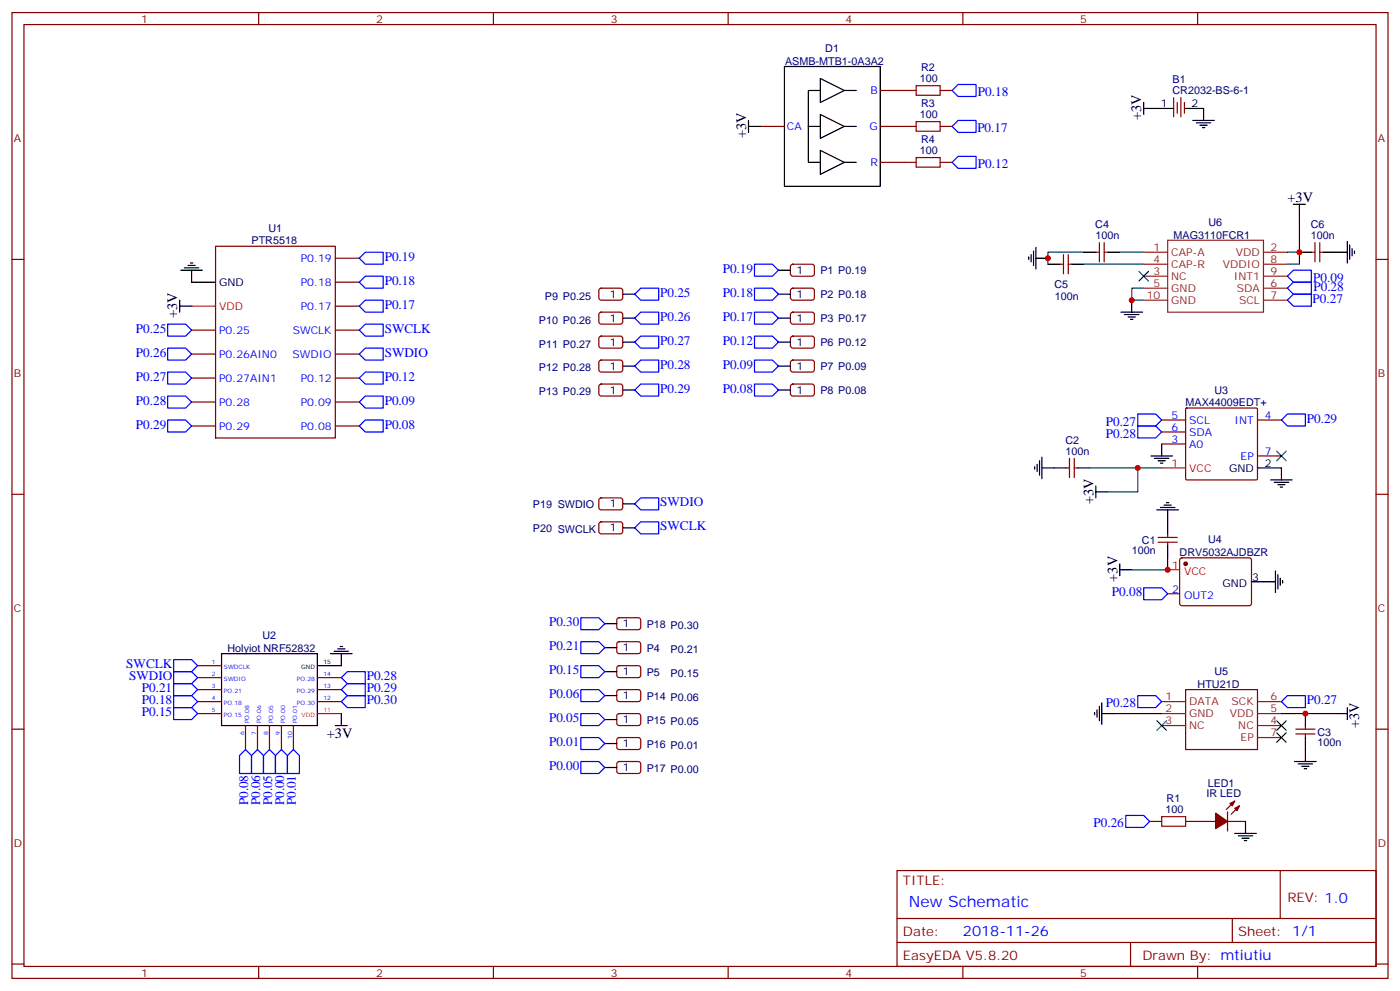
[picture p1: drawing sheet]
<svg xmlns="http://www.w3.org/2000/svg" width="412mm" height="292mm" viewBox="0 0 412 292" stroke-linecap="round" stroke-linejoin="round" font-family="sans-serif">
<g fill="none" stroke="#870000" stroke-width=".35">
<path d="M3.5 3.7h405.4v284.3h-405.4zM7.1 7.2h398.2v277.3h-398.2zM76.2 3.7v3.5M145.3 3.7v3.5M214.5 3.7v3.5M283.6 3.7v3.5M352.8 3.7v3.5M224 37.2h7.1M259.3 37.2h10.6M259.3 26.6h10.6M276.9 37.2h3.6M276.9 26.6h3.6"/>
<path d="M345.7 28.8v5.6M346.8 30.2v3.1M347.8 28.8v5.6M348.9 30.2v3.1M259.3 47.8h10.6M276.9 47.8h3.6M3.5 76.4h3.6M63.5 72.5h35.3v56.4h-35.3zM98.8 76h7M233.1 78l.4-.2h6l.4 .7-.1 2.4-.6 .4-5.9-.1-.5-.6v-2.1zM312.2 77.8h1.1M313.3 75v5.6"/>
<path d="M314.7 75v5.6M314.7 77.8h1M322.8 74.3h1M323.8 71.4v5.7M325.3 71.4v5.7M325.3 74.3h1M386.3 74.3h1M387.3 71.4v5.7M388.8 74.3h1M388.8 71.4v5.7M405.3 76.4h3.6M56.4 97.2h7.1"/>
<path d="M98.8 97.2h7M98.8 90.1h7M98.8 83.1h7M176.6 85l.5-.2 5.9 .1 .4 .6v2.4l-.7 .5-5.9-.1-.4-.6v-2.2zM176.6 92.1l.5-.2 5.9 .1 .4 .6v2.4l-.7 .4h-5.9l-.4-.7v-2.1zM176.6 99.2l.5-.2h5.9l.4 .7v2.4l-.7 .4-5.9-.1-.4-.6v-2.1zM233.1 85l.4-.2 6 .1 .4 .6-.1 2.4-.6 .5-5.9-.1-.5-.6v-2.2zM233.1 92.1l.4-.2 6 .1 .4 .6-.1 2.4-.6 .4h-5.9l-.5-.7v-2.1zM233.1 99.2l.4-.2h6l.4 .7-.1 2.4-.6 .4-5.9-.1-.5-.6v-2.1zM56.4 104.2h7.1M56.4 111.3h7.1M56.4 118.4h7.1"/>
<path d="M98.8 104.2h7M98.8 111.3h7M98.8 118.4h7M176.6 106.2l.5-.2 5.9 .1 .4 .6v2.4l-.7 .4h-5.9l-.4-.7v-2.1zM176.6 113.3l.5-.2h5.9l.4 .7v2.4l-.7 .4-5.9-.1-.4-.6v-2.1zM233.1 106.2l.4-.2 6 .1 .4 .6-.1 2.4-.6 .4h-5.9l-.5-.7v-2.1zM233.1 113.3l.4-.2h6l.4 .7-.1 2.4-.6 .4-5.9-.1-.5-.6v-2.1zM56.4 125.4h7.1M98.8 125.4h7M314 137.8h1M315 134.9v5.7M316.4 134.9v5.7"/>
<path d="M316.4 137.8h1.1M342.2 130.7h7M342.2 123.6h7M342.2 127.2h7M349.3 120.3l.3-.2 20.6 .1 .2 .3v20.6l-.3 .2-20.7-.1-.2-.3zM370.4 123.6h7.1M370.4 134.2h7.1M3.5 145.5h3.6M176.6 146.8l.5-.2h5.9l.4 .7v2.4l-.7 .4-5.9-.1-.4-.6v-2.1zM176.6 153.8l.5-.2 5.9 .1 .4 .6v2.4l-.7 .5-5.9-.1-.4-.6v-2.2zM341.1 158.2h5.7M341.1 159.6h5.7"/>
<path d="M344 157.2v1M344 159.6v1.1M405.3 145.5h3.6M344 174.8h3.5M347.7 164.4l.5-.2 20 .1 .5 .6-.1 13-.7 .4h-20l-.4-.7v-12.7zM58.2 196h7.1M58.2 199.5h7.1M93.5 199.5h7M181.9 189.1l.5-.2 5.9 .1 .4 .6v2.4l-.7 .4h-5.9l-.4-.7v-2.1zM181.9 196.2l.5-.2h5.9l.4 .7v2.4l-.7 .4-5.9-.1-.4-.6v-2.1zM181.9 182.1l.5-.2h5.9l.4 .7v2.4l-.7 .4-5.9-.1-.4-.6v-2.1zM3.5 214.7h3.6"/>
<path d="M58.2 203h7.1M58.2 206.6h7.1M58.2 210.1h7.1M72.3 213.6v7.1M75.8 213.6v7.1M79.4 213.6v7.1M82.9 213.6v7.1M86.4 213.6v7.1M93.5 203h7M93.5 206.6h7M181.9 203.2l.5-.2 5.9 .1 .4 .6v2.4l-.7 .5-5.9-.1-.4-.7v-2.1zM181.9 210.3l.5-.2h5.9l.4 .7v2.4l-.7 .4-5.9-.1-.4-.6v-2.1z"/>
<path d="M181.9 217.3l.5-.2 5.9 .1 .4 .6v2.4l-.7 .5-5.9-.1-.4-.6v-2.2zM349.2 203h21.2v17.7h-21.2zM381.7 214.7h5.6M381.7 216.1h5.6M384.5 213.6v1.1M384.5 216.1v1M405.3 214.7h3.6M181.9 224.4l.5-.2h5.9l.4 .7v2.4l-.7 .4h-5.9l-.4-.7v-2.1zM361.6 239v5.7M363.7 235.8l-2.5 2.5M365.1 237.2l-2.4 2.5M264.2 256.3h141.1v28.2h-141.1z"/>
<path d="M338.7 241.8h3.5M349.2 241.8h8.9M361.6 241.8h5.3M377.1 256.3v14.1M264.2 270.4h141.1M264.2 277.5h141.1M333 277.5v7M363 270.4v7.1M3.5 283.8h3.6M76.2 284.5v3.5M145.3 284.5v3.5M214.5 284.5v3.5"/>
<path d="M283.6 284.5v3.5M352.8 284.5v3.5M405.3 283.8h3.6"/>
</g>
<g fill="none" stroke="#000" stroke-width=".35">
<path d="M231.1 19.6h28.2v35.3h-28.2zM220.5 37.2h3.5M220.5 35.5v3.5M238.1 37.2v10.6h3.6M238.1 37.2h3.6M241.7 23.1l7 3.5-7 3.6zM241.7 33.7l7 3.5-7 3.5zM241.7 26.6h-3.6v10.6M248.7 37.2h3.5M248.7 26.6h3.5M336.9 31.9h8.8M336.9 30.2v3.5"/>
<path d="M349.2 31.9h5.3v3.6M351.4 35.5h6.3M352.4 36.2h4.3M353.5 36.9h2.1M354.2 37.6h.7M241.7 44.3l7 3.5-7 3.5zM248.7 47.8h3.5M53.3 79.6h6.3M54.3 78.8h4.3M55.4 78.1h2.1M56.1 77.4h.7M56.4 79.6v3.5h7.1"/>
<path d="M229.3 79.6h3.5M303 75.7v.7M303.7 75v2.1M304.4 73.9v4.2M305.2 76h3.5M305.2 72.8v6.4M308.7 77.8h3.5M315.7 77.8h3.6M319.3 74.3h3.5M326.3 74.3h3.5M381 60.1h3.5M382.8 74.3h3.5"/>
<path d="M382.8 60.1v3.6M389.8 74.3h7.1M396.9 71.1v6.3M397.6 72.1v4.3M398.3 73.2v2.1M399 73.9v.7M52.9 90.1h3.5M52.9 88.4v3.5M183.4 86.6h3.6M183.4 93.7h3.6M229.3 86.6h3.5M229.3 93.7h3.5"/>
<path d="M330.2 91.9h6.3M331.3 92.6h4.2M332.3 93.3h2.1M333 94h.7M333.4 88.4v3.5M183.4 100.7h3.6M183.4 107.8h3.6M183.4 114.8h3.6M229.3 100.7h3.5M229.3 107.8h3.5M229.3 114.8h3.5M304.8 137.4v.7"/>
<path d="M305.5 136.7v2.1M306.2 135.6v4.3M306.9 137.8h7.1M306.9 134.6v6.3M317.5 137.8h3.5M339 134.2h6.4M340.1 134.9h4.2M341.1 135.6h2.2M341.8 136.3h.7M342.2 130.7v3.5M370.4 137.8h7.1v3.5M183.4 148.3h3.6"/>
<path d="M183.4 155.4h3.6M322.8 144.8h3.5M322.8 143.1v3.5M340.8 150.1h6.3M341.8 149.4h4.3M342.9 148.7h2.1M343.6 148h.7M344 150.1v7.1M374.3 141.3h6.3M375.4 142h4.2M376.4 142.7h2.1M377.1 143.4h.7"/>
<path d="M329.8 167.7h3.6M329.8 166v3.5M344 160.7v3.5M368.7 171.3h7M375.7 168.1v6.3M376.4 169.2v4.2M377.1 170.2v2.1M377.8 170.9v.7M65.3 192.4h28.2v21.2h-28.2zM97.4 192.4h6.3M98.4 191.7h4.3M99.5 191h2.1"/>
<path d="M100.2 190.3h.7M100.5 192.4v3.6h-7M178.2 190.7h3.5M178.2 197.7h3.5M178.2 183.6h3.5M98.8 213.6h3.5M100.5 210.1v3.5M178.2 204.8h3.5M178.2 211.8h3.5M178.2 218.9h3.5M322.4 209.7v.7M323.1 209v2.1"/>
<path d="M323.8 208v4.2M324.6 210.1h3.5M324.6 206.9v6.4M384.5 210.1v3.5M384.5 217.1v7.1M393.3 210.1h3.6M396.9 208.3v3.5M178.2 226h3.5M381.4 224.2h6.3M382.4 224.9h4.2M383.5 225.6h2.1M384.2 226.3h.7"/>
<path d="M363.7 245.4h6.4M364.8 246.1h4.2M365.8 246.8h2.1M366.5 247.5h.7M366.9 241.8v3.6"/>
</g>
<path d="M56.4 90.1h7.1M342.2 137.8h7M344 167.7h3.5M93.5 210.1h7" fill="none" stroke="#f00" stroke-width=".35"/>
<g fill="#870000" stroke="#870000" stroke-width=".35">
<path d="M363.7 237.9l1.4-.7-.7 1.5z"/>
<path d="M362.3 236.5l1.4-.7-.7 1.4z"/>
<path d="M358.1 239.4l3.5 2.4-3.5 2.1z"/>
<circle cx="349.2" cy="166" r=".53"/>
</g>
<g fill="none" stroke="#8c2424" stroke-width=".35">
<path d="M336.9 74.3h7.1M336.9 77.8h7.1M344 70.7h28.2v21.2h-28.2zM372.2 74.3h7M372.2 77.8h7M336.9 84.8h7.1M336.9 88.4h7.1M336.9 81.3h7.1M372.2 84.8h7M372.2 88.4h7M372.2 81.3h7M342.2 206.6h7"/>
<path d="M342.2 210.1h7M342.2 213.6h7M370.4 206.6h7.1M370.4 210.1h7.1M370.4 217.1h7.1M370.4 213.6h7.1"/>
</g>
<path d="M269.9 25.2h7v2.8h-7zM269.9 35.8h7v2.8h-7zM269.9 46.4h7v2.8h-7zM342.2 240.4h7v2.8h-7z" fill="none" stroke="#a10000" stroke-width=".35"/>
<g fill="none" stroke="#00f" stroke-width=".35">
<path d="M282.2 24.9h5.3v3.5h-5.3l-1.7-1.8zM282.2 35.5h5.3v3.5h-5.3l-1.7-1.8zM282.2 46h5.3v3.6h-5.3l-1.7-1.8zM105.8 76l1.8-1.7h5.3v3.5h-5.3zM222.2 77.8h5.3l1.8 1.8-1.8 1.7h-5.3zM381 79.6h5.3v3.5h-5.3l-1.8-1.8zM49.4 95.4h5.3l1.7 1.8-1.7 1.8h-5.3zM105.8 83.1l1.8-1.8h5.3v3.5h-5.3zM105.8 90.1l1.8-1.7h5.3v3.5h-5.3zM105.8 97.2l1.8-1.8h5.3v3.6h-5.3zM187 86.6l1.7-1.8h5.3v3.6h-5.3zM187 93.7l1.7-1.8h5.3v3.5h-5.3z"/>
<path d="M222.2 84.8h5.3l1.8 1.8-1.8 1.8h-5.3zM222.2 91.9h5.3l1.8 1.8-1.8 1.7h-5.3zM222.2 99h5.3l1.8 1.7-1.8 1.8h-5.3zM379.2 84.8l1.8-1.7h5.3v3.5h-5.3zM381 86.6h5.3v3.5h-5.3l-1.8-1.7zM49.4 102.5h5.3l1.7 1.7-1.7 1.8h-5.3zM49.4 109.5h5.3l1.7 1.8-1.7 1.8h-5.3zM49.4 116.6h5.3l1.7 1.8-1.7 1.7h-5.3zM105.8 111.3l1.8-1.8h5.3v3.6h-5.3zM105.8 118.4l1.8-1.8h5.3v3.5h-5.3zM105.8 104.2l1.8-1.7h5.3v3.5h-5.3zM187 100.7l1.7-1.7h5.3v3.5h-5.3z"/>
<path d="M187 107.8l1.7-1.8h5.3v3.5h-5.3zM188.7 113.1h5.3v3.5h-5.3l-1.7-1.8zM222.2 106h5.3l1.8 1.8-1.8 1.7h-5.3zM222.2 113.1h5.3l1.8 1.7-1.8 1.8h-5.3zM49.4 123.6h5.3l1.7 1.8-1.7 1.8h-5.3zM105.8 125.4l1.8-1.8h5.3v3.6h-5.3zM335.1 121.9h5.3l1.8 1.7-1.8 1.8h-5.3zM335.1 125.4h5.3l1.8 1.8-1.8 1.7h-5.3zM377.5 123.6l1.7-1.7h5.3v3.5h-5.3zM187 148.3l1.7-1.7h5.3v3.5h-5.3zM187 155.4l1.7-1.8h5.3v3.6h-5.3zM336.9 173h5.3l1.8 1.8-1.8 1.8h-5.3z"/>
<path d="M51.2 194.2h5.2l1.8 1.8-1.8 1.7h-5.2zM51.2 197.7h5.2l1.8 1.8-1.8 1.8h-5.2zM102.3 197.7h5.3v3.6h-5.3l-1.8-1.8zM171.1 188.9h5.3l1.8 1.8-1.8 1.7h-5.3zM171.1 196h5.3l1.8 1.7-1.8 1.8h-5.3zM171.1 181.9h5.3l1.8 1.7-1.8 1.8h-5.3zM51.2 204.8h5.2l1.8 1.8-1.8 1.7h-5.2zM51.2 208.3h5.2l1.8 1.8-1.8 1.7h-5.2zM51.2 201.3h5.2l1.8 1.7-1.8 1.8h-5.2zM100.5 203l1.8-1.7h5.3v3.5h-5.3zM100.5 206.6l1.8-1.8h5.3v3.5h-5.3zM171.1 203h5.3l1.8 1.8-1.8 1.8h-5.3z"/>
<path d="M171.1 210.1h5.3l1.8 1.7-1.8 1.8h-5.3zM171.1 217.1h5.3l1.8 1.8-1.8 1.8h-5.3zM335.1 204.8h5.3l1.8 1.8-1.8 1.7h-5.3zM377.5 206.6l1.7-1.8h5.3v3.5h-5.3zM70.6 222.4l1.7-1.7 1.8 1.7v5.3h-3.5zM74.1 222.4l1.7-1.7 1.8 1.7v5.3h-3.5zM77.6 222.4l1.8-1.7 1.7 1.7v5.3h-3.5zM81.1 222.4l1.8-1.7 1.8 1.7v5.3h-3.6zM84.7 222.4l1.7-1.7 1.8 1.7v5.3h-3.5zM171.1 224.2h5.3l1.8 1.8-1.8 1.7h-5.3zM331.6 240.1h5.3l1.8 1.7-1.8 1.8h-5.3z"/>
</g>
<path d="M319.3 74.3h-10.6v3.5M319.3 77.8h17.6M329.8 74.3h7.1M379.2 74.3h3.6v3.5h-3.6M382.8 63.7v10.6M336.9 84.8h-3.5v3.6h3.5M321 137.8h21.2M335.1 137.8v7h-8.8M344 164.2v3.5h-10.6M328.1 210.1h14.1M377.5 210.1h15.8" fill="none" stroke="#008700" stroke-width=".35"/>
<g fill="#c00">
<circle cx="335.1" cy="137.8" r=".88"/>
<circle cx="344" cy="167.7" r=".88"/>
<circle cx="384.5" cy="210.1" r=".88"/>
<circle cx="333.4" cy="88.4" r=".88"/>
<circle cx="308.7" cy="76" r=".88"/>
<circle cx="382.8" cy="74.3" r=".88"/>
</g>
<g fill="#c00" stroke="#008700" stroke-width=".35">
<path d="M376.1 132.8l2.8 2.8zM378.9 132.8l-2.8 2.8z"/>
<path d="M340.8 212.2l2.8 2.8zM343.6 212.2l-2.8 2.8z"/>
<path d="M376.1 212.2l2.8 2.8zM378.9 212.2l-2.8 2.8z"/>
<path d="M376.1 215.7l2.8 2.8zM376.1 218.5l2.8-2.8z"/>
<path d="M335.5 79.9l2.8 2.8zM335.5 82.7l2.8-2.8z"/>
</g>
<text font-size="4.6" fill="#00f" x="267.8" y="266.9">New Schematic</text>
<g font-size="4.2">
<text x="336.2" y="35.5" transform="rotate(-90 336.2 35.5)">+3V</text>
<text x="219.8" y="40.7" transform="rotate(-90 219.8 40.7)">+3V</text>
<text x="379.2" y="59.4">+3V</text>
<text x="52.2" y="93.7" transform="rotate(-90 52.2 93.7)">+3V</text>
<text x="322.1" y="148.3" transform="rotate(-90 322.1 148.3)">+3V</text>
<text x="329.1" y="171.3" transform="rotate(-90 329.1 171.3)">+3V</text>
<text x="400.4" y="214.4" transform="rotate(-90 400.4 214.4)">+3V</text>
<text x="96.2" y="217.1">+3V</text>
</g>
<text font-size="4.2" fill="#00f" x="283.6" y="275.7">2018-11-26</text>
<g font-size="3.9" fill="#00f">
<text x="288.1" y="28.4">P0.18</text>
<text x="287.9" y="38.9">P0.17</text>
<text x="288.1" y="49.6">P0.12</text>
<text x="113.3" y="76.8">P0.19</text>
<text x="113.3" y="83.8">P0.18</text>
<text x="212.9" y="80.3">P0.19</text>
<text x="386.9" y="83.1">P0.09</text>
<text x="194.5" y="87.4">P0.25</text>
<text x="212.9" y="87.4">P0.18</text>
<text x="386.7" y="89.2">P0.27</text>
<text x="386.9" y="85.6">P0.28</text>
<text x="113.3" y="90.9">P0.17</text>
<text x="194.5" y="94.4">P0.26</text>
<text x="212.9" y="94.4">P0.17</text>
<text x="40" y="97.9">P0.25</text>
<text x="113.3" y="97.9">SWCLK</text>
<text x="194.5" y="101.5">P0.27</text>
<text x="212.9" y="101.5">P0.12</text>
<text x="40" y="105">P0.26</text>
<text x="113.3" y="105">SWDIO</text>
<text x="40" y="112.1">P0.27</text>
<text x="113.3" y="112.1">P0.12</text>
<text x="194.5" y="108.5">P0.28</text>
<text x="212.9" y="108.5">P0.09</text>
<text x="40" y="119.1">P0.28</text>
<text x="113.3" y="119.1">P0.09</text>
<text x="194.5" y="115.6">P0.29</text>
<text x="212.9" y="115.6">P0.08</text>
<text x="325.7" y="125.4">P0.27</text>
<text x="385" y="124.4">P0.29</text>
<text x="40" y="126.2">P0.29</text>
<text x="113.3" y="126.2">P0.08</text>
<text x="325.7" y="128.9">P0.28</text>
<text x="194.5" y="149.1">SWDIO</text>
<text x="194.5" y="156.2">SWCLK</text>
<text x="327.5" y="175.6">P0.08</text>
<text x="161.7" y="184.4">P0.30</text>
<text x="161.7" y="191.4">P0.21</text>
<text x="37.2" y="196.7">SWCLK</text>
<text x="38.1" y="200.2">SWDIO</text>
<text x="41.8" y="203.8">P0.21</text>
<text x="108" y="200.2">P0.28</text>
<text x="108" y="203.8">P0.29</text>
<text x="161.7" y="198.5">P0.15</text>
<text x="41.8" y="207.3">P0.18</text>
<text x="108" y="207.3">P0.30</text>
<text x="161.7" y="205.5">P0.06</text>
<text x="325.7" y="208.3">P0.28</text>
<text x="385" y="207.3">P0.27</text>
<text x="41.8" y="210.8">P0.15</text>
<text x="161.7" y="212.6">P0.05</text>
<text x="161.7" y="219.7">P0.01</text>
<text x="161.7" y="226.7">P0.00</text>
<text x="73.1" y="237.1" transform="rotate(-90 73.1 237.1)">P0.08</text>
<text x="76.6" y="237.1" transform="rotate(-90 76.6 237.1)">P0.06</text>
<text x="80.1" y="237.1" transform="rotate(-90 80.1 237.1)">P0.05</text>
<text x="83.7" y="237.1" transform="rotate(-90 83.7 237.1)">P0.00</text>
<text x="87.2" y="237.1" transform="rotate(-90 87.2 237.1)">P0.01</text>
<text x="322.1" y="243.6">P0.26</text>
</g>
<g font-size="3.9" fill="#800">
<text x="266" y="260.5">TITLE:</text>
<text x="379.2" y="265.5">REV: 1.0</text>
<text x="266" y="275.7">Date:</text>
<text x="364.8" y="275.7">Sheet: 1/1</text>
<text x="266" y="282.8">EasyEDA V5.8.20</text>
<text x="336.5" y="282.8">Drawn By: mtiutiu</text>
</g>
<g font-size="3.2" fill="#800">
<text x="41.6" y="6.7">1</text>
<text x="110.8" y="6.7">2</text>
<text x="179.9" y="6.7">3</text>
<text x="249.1" y="6.7">4</text>
<text x="318.2" y="6.7">5</text>
<text x="4.1" y="41.8">A</text>
<text x="405.9" y="41.8">A</text>
<text x="4.1" y="110.9">B</text>
<text x="405.9" y="110.9">B</text>
<text x="4.1" y="180.1">C</text>
<text x="405.9" y="180.1">C</text>
<text x="4.1" y="249.2">D</text>
<text x="405.9" y="249.2">D</text>
<text x="41.6" y="287.5">1</text>
<text x="110.8" y="287.5">2</text>
<text x="179.9" y="287.5">3</text>
<text x="249.1" y="287.5">4</text>
<text x="318.2" y="287.5">5</text>
</g>
<g font-size="3.2" fill="#000080">
<text x="243.1" y="15.3">D1</text>
<text x="231.2" y="19.1">ASMB-MTB1-0A3A2</text>
<text x="271.3" y="21">R2</text>
<text x="271" y="24.2">100</text>
<text x="345.4" y="27.7">CR2032-BS-6-1</text>
<text x="345.4" y="24.5">B1</text>
<text x="271" y="34.7">100</text>
<text x="271.3" y="31.6">R3</text>
<text x="271" y="45.3">100</text>
<text x="271.3" y="42.2">R4</text>
<text x="74.1" y="72">PTR5518</text>
<text x="79.1" y="68.3">U1</text>
<text x="322.6" y="67.2">C4</text>
<text x="322.7" y="70.4">100n</text>
<text x="345.7" y="70.2">MAG3110FCR1</text>
<text x="356" y="66.5">U6</text>
<text x="386.1" y="67.2">C6</text>
<text x="386.2" y="70.4">100n</text>
<text x="241.7" y="80.8">P1 P0.19</text>
<text x="160.5" y="88.2">P9 P0.25</text>
<text x="241.7" y="87.8">P2 P0.18</text>
<text x="310.6" y="84.7">C5</text>
<text x="310.7" y="88.2">100n</text>
<text x="158.8" y="95.2">P10 P0.26</text>
<text x="241.7" y="94.9">P3 P0.17</text>
<text x="241.7" y="102">P6 P0.12</text>
<text x="158.8" y="102.3">P11 P0.27</text>
<text x="158.8" y="109.4">P12 P0.28</text>
<text x="241.7" y="109">P7 P0.09</text>
<text x="158.8" y="116.4">P13 P0.29</text>
<text x="241.7" y="116.1">P8 P0.08</text>
<text x="349.2" y="119.6">MAX44009EDT+</text>
<text x="357.8" y="115.9">U3</text>
<text x="313.8" y="130.7">C2</text>
<text x="313.9" y="133.9">100n</text>
<text x="157" y="149.6">P19 SWDIO</text>
<text x="157" y="156.7">P20 SWCLK</text>
<text x="336.4" y="160.1">C1</text>
<text x="355.9" y="159.9">U4</text>
<text x="333.4" y="163.2">100n</text>
<text x="347.5" y="163.7">DRV5032AJDBZR</text>
<text x="190.5" y="184.9">P18 P0.30</text>
<text x="67" y="191.9">Holyiot NRF52832</text>
<text x="77.3" y="188.2">U2</text>
<text x="190.5" y="191.9">P4</text>
<text x="197.6" y="192.3">P0.21</text>
<text x="190.5" y="199">P5</text>
<text x="197.6" y="199.3">P0.15</text>
<text x="352.8" y="202.5">HTU21D</text>
<text x="357.8" y="198.8">U5</text>
<text x="190.5" y="206">P14 P0.06</text>
<text x="190.5" y="213.1">P15 P0.05</text>
<text x="190.5" y="220.1">P16 P0.01</text>
<text x="388.1" y="219.7">100n</text>
<text x="388.1" y="216.5">C3</text>
<text x="190.5" y="227.2">P17 P0.00</text>
<text x="355.8" y="231.6">LED1</text>
<text x="343.3" y="239.4">100</text>
<text x="343.7" y="236.2">R1</text>
<text x="355.4" y="234.8">IR LED</text>
</g>
<g font-size="3.2" fill="#00f">
<text x="256.4" y="27.7">B</text>
<text x="231.8" y="38.3">CA</text>
<text x="256.1" y="38.3">G</text>
<text x="256.4" y="48.9">R</text>
<text x="88.6" y="77.1">P0.19</text>
<text x="88.6" y="84.1">P0.18</text>
<text x="88.6" y="91.2">P0.17</text>
<text x="64.6" y="98.2">P0.25</text>
<text x="86.2" y="98.2">SWCLK</text>
<text x="64.6" y="105.3">P0.26AIN0</text>
<text x="86.1" y="105.3">SWDIO</text>
<text x="64.6" y="112.4">P0.27AIN1</text>
<text x="88.6" y="112.4">P0.12</text>
<text x="64.6" y="119.4">P0.28</text>
<text x="88.6" y="119.4">P0.09</text>
<text x="345.1" y="123.3">5</text>
<text x="350.3" y="124.7">SCL</text>
<text x="363.7" y="124.7">INT</text>
<text x="372.5" y="123.3">4</text>
<text x="64.6" y="126.5">P0.29</text>
<text x="88.6" y="126.5">P0.08</text>
<text x="345.1" y="130.4">3</text>
<text x="345.1" y="126.8">6</text>
<text x="350.3" y="131.8">A0</text>
<text x="350.3" y="128.2">SDA</text>
<text x="365.4" y="135.3">EP</text>
<text x="372.5" y="133.9">7</text>
<text x="345.3" y="174.4">2</text>
<text x="348.8" y="176.2">OUT2</text>
</g>
<g font-size="3.2">
<text x="341.9" y="31.6">1</text>
<text x="351" y="31.6">2</text>
<text x="234.6" y="80.6">1</text>
<text x="64.6" y="84.1">GND</text>
<text x="179.7" y="87.7">1</text>
<text x="234.6" y="87.7">1</text>
<text x="179.7" y="94.7">1</text>
<text x="234.6" y="94.7">1</text>
<text x="179.7" y="101.8">1</text>
<text x="234.6" y="101.8">1</text>
<text x="179.7" y="108.8">1</text>
<text x="234.6" y="108.8">1</text>
<text x="179.7" y="115.9">1</text>
<text x="234.6" y="115.9">1</text>
<text x="372.5" y="137.4">2</text>
<text x="362.1" y="138.8">GND</text>
<text x="179.7" y="149.4">1</text>
<text x="179.7" y="156.5">1</text>
<text x="360.1" y="172.7">GND</text>
<text x="368.8" y="170.9">3</text>
<text x="183.4" y="184.7">1</text>
<text x="183.4" y="191.7">1</text>
<text x="183.4" y="198.8">1</text>
<text x="183.4" y="205.8">1</text>
<text x="183.4" y="212.9">1</text>
<text x="183.4" y="220">1</text>
<text x="183.4" y="227">1</text>
</g>
<g font-size="3.2" fill="#8d2323">
<text x="339.8" y="73.9">1</text>
<text x="339.8" y="77.4">4</text>
<text x="345" y="75.3">CAP-A</text>
<text x="364.1" y="75.3">VDD</text>
<text x="374.3" y="77.4">8</text>
<text x="374.3" y="73.9">2</text>
<text x="339.8" y="81">3</text>
<text x="345" y="78.8">CAP-R</text>
<text x="345" y="82.4">NC</text>
<text x="360.2" y="78.8">VDDIO</text>
<text x="363.4" y="82.4">INT1</text>
<text x="374.3" y="81">9</text>
<text x="337.8" y="88">10</text>
<text x="339.8" y="84.5">5</text>
<text x="345" y="85.9">GND</text>
<text x="345" y="89.4">GND</text>
<text x="364.3" y="85.9">SDA</text>
<text x="365" y="89.4">SCL</text>
<text x="374.3" y="88">7</text>
<text x="374.3" y="84.5">6</text>
<text x="343.4" y="206.2">1</text>
<text x="343.4" y="209.7">2</text>
<text x="350.3" y="207.6">DATA</text>
<text x="362.8" y="207.6">SCK</text>
<text x="374.3" y="206.2">6</text>
<text x="374.3" y="209.7">5</text>
<text x="343.4" y="213.3">3</text>
<text x="350.3" y="211.1">GND</text>
<text x="350.3" y="214.7">NC</text>
<text x="362.3" y="211.1">VDD</text>
<text x="364.8" y="214.7">NC</text>
<text x="374.3" y="213.3">4</text>
<text x="365.4" y="218.2">EP</text>
<text x="374.3" y="216.8">7</text>
</g>
<g font-size="3.2" fill="#f00">
<text x="64.6" y="91.2">VDD</text>
<text x="345.1" y="137.4">1</text>
<text x="350.3" y="138.8">VCC</text>
<text x="345.3" y="167.4">1</text>
<text x="348.8" y="169.2">VCC</text>
</g>
<g font-size="1.8" fill="#00f">
<text x="62.4" y="195.6">1</text>
<text x="66" y="197">SWDCLK</text>
<text x="62.4" y="199.1">2</text>
<text x="62.4" y="202.7">3</text>
<text x="66" y="200.6">SWDIO</text>
<text x="87.4" y="200.6">PO.28</text>
<text x="95.2" y="202.7">13</text>
<text x="95.2" y="199.1">14</text>
<text x="62.4" y="206.2">4</text>
<text x="62.4" y="209.7">5</text>
<text x="66" y="204.1">PO.21</text>
<text x="66" y="207.6">PO.18</text>
<text x="87.4" y="207.6">PO.30</text>
<text x="87.4" y="204.1">PO.29</text>
<text x="95.2" y="206.2">12</text>
<text x="66" y="211.1">PO.15</text>
<text x="73.4" y="212.9" transform="rotate(-90 73.4 212.9)">PO.08</text>
<text x="76.9" y="212.9" transform="rotate(-90 76.9 212.9)">PO.06</text>
<text x="80.4" y="212.9" transform="rotate(-90 80.4 212.9)">PO.05</text>
<text x="84" y="212.9" transform="rotate(-90 84 212.9)">PO.00</text>
<text x="87.5" y="212.9" transform="rotate(-90 87.5 212.9)">PO.01</text>
<text x="72" y="216.5" transform="rotate(-90 72 216.5)">6</text>
<text x="75.5" y="216.5" transform="rotate(-90 75.5 216.5)">7</text>
<text x="79" y="216.5" transform="rotate(-90 79 216.5)">8</text>
<text x="82.5" y="216.5" transform="rotate(-90 82.5 216.5)">9</text>
<text x="86.1" y="217.6" transform="rotate(-90 86.1 217.6)">10</text>
</g>
<g font-size="1.8">
<text x="88.7" y="197">GND</text>
<text x="95.2" y="195.6">15</text>
</g>
<g font-size="1.8" fill="#f00">
<text x="95.2" y="209.7">11</text>
<text x="88.9" y="211.1">VDD</text>
</g>
</svg>
